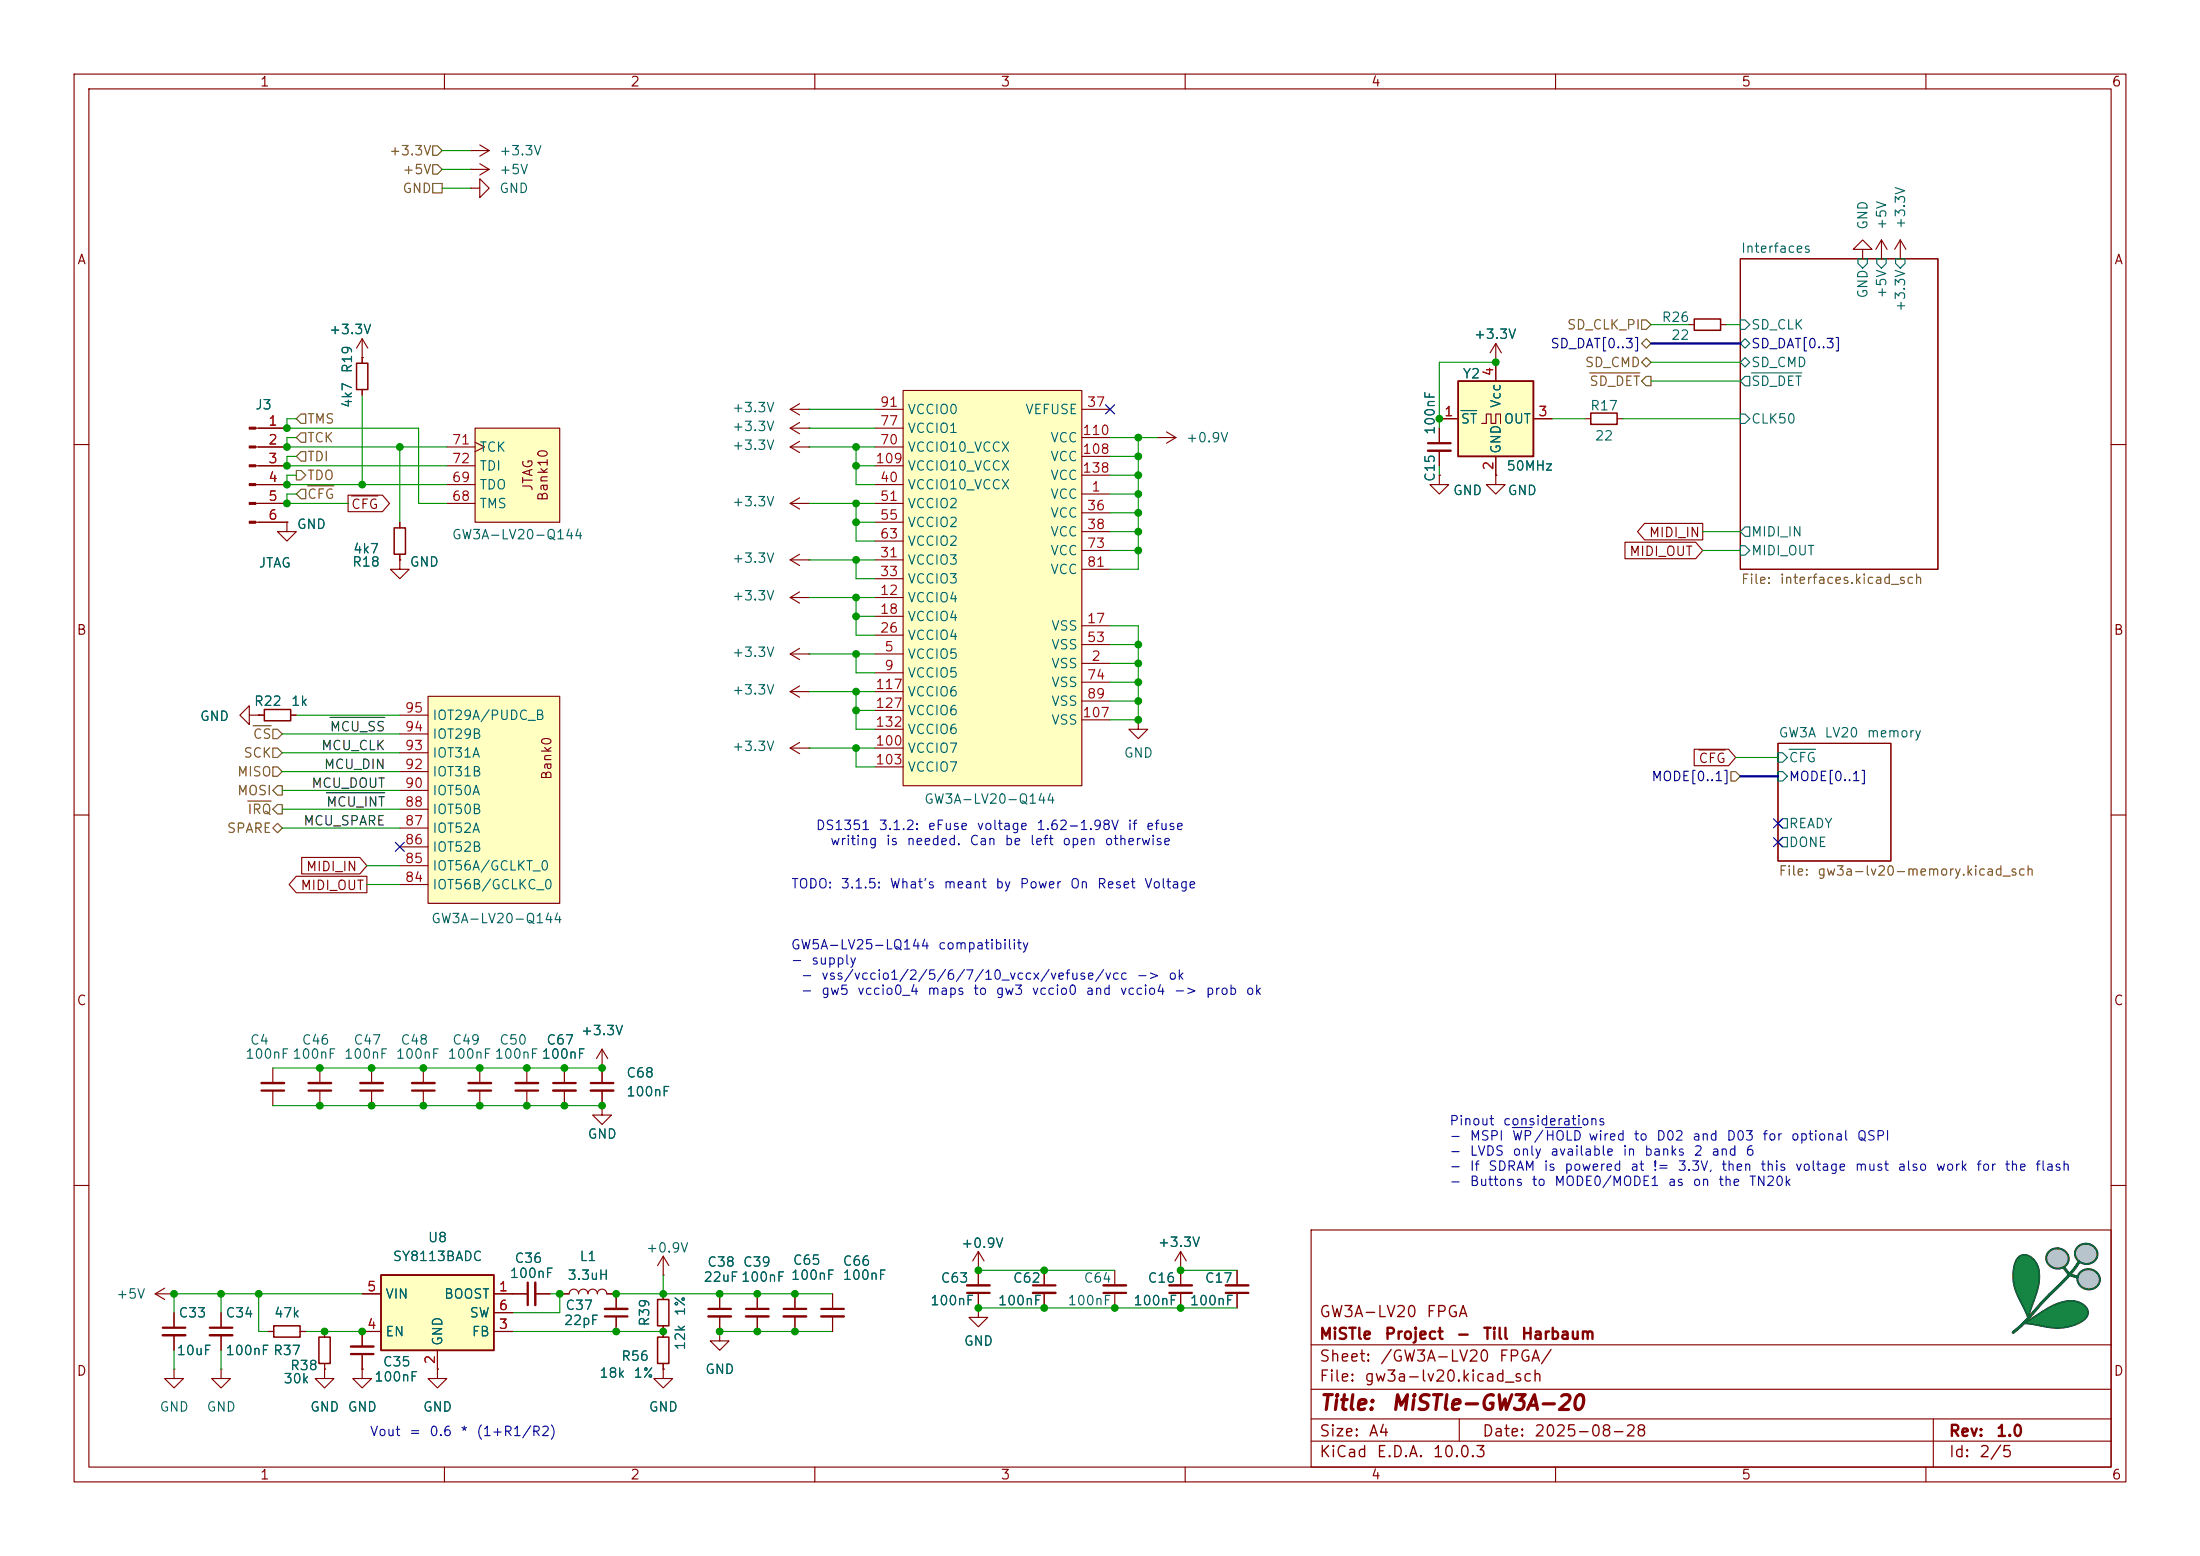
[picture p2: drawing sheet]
<svg xmlns="http://www.w3.org/2000/svg" width="297mm" height="210mm" viewBox="0 0 297 210" stroke-linecap="round" stroke-linejoin="round" font-family="sans-serif">
<g fill="none" stroke="#840000" stroke-width=".15">
<path d="M10 10h277v190h-277zM12 12h273v186h-273zM60 10v2M110 10v2M160 10v2M210 10v2M260 10v2M234.9 34.9h26.7v41.9h-26.7zM10 60h2M285 60h2M10 110h2M240 100.3h15.3v15.9h-15.3z"/>
<path d="M285 110h2M10 160h2M177 166h108v32h-108zM285 160h2M60 198v2M110 198v2M160 198v2M177 194.5h108M177 191.5h108M177 187.5h108M177 181.5h108M197 191.5v3"/>
<path d="M210 198v2M260 198v2M261 191.5v6.5"/>
</g>
<path d="M272.4 169.7a1.51 1.51 0 0 1 2.4 .6 4.4 4.4 0 0 1 .3 3.8l-1.3 3.8-.5-1.2a9.6 9.6 0 0 1-1.5-4.2v-.2a4 4 0 0 1 .6-2.6z" fill="#168543"/>
<path d="M276.6 168.9a1.51 1.51 0 0 1 1.9-.2 1.51 1.51 0 0 1 .6 1.8 1.52 1.52 0 0 1-1.9 .6 1.52 1.52 0 0 1-.8-1.8z" fill="#c2c2c2"/>
<path d="M273.2 178.6l.5-.3a19.4 19.4 0 0 1 4.3-2.5 3.2 3.2 0 0 1 3.6 .6 1.22 1.22 0 0 1-.5 1.9 6.9 6.9 0 0 1-5.3 .7z" fill="#168543"/>
<g fill="#c2c2c2">
<path d="M280.8 171.7a1.51 1.51 0 0 1 1.9-.2 1.51 1.51 0 0 1 .6 1.8 1.52 1.52 0 0 1-1.9 .6 1.52 1.52 0 0 1-.8-1.8z"/>
<path d="M280.5 168.3a1.51 1.51 0 0 1 1.9-.2 1.51 1.51 0 0 1 .6 1.8 1.52 1.52 0 0 1-1.9 .6 1.52 1.52 0 0 1-.9-1.8z"/>
</g>
<g fill="none" stroke="#840000" stroke-width=".15">
<path d="M234.9 34.9h26.7v41.9h-26.7zM54 75.6v1.2h1.2l-1.2 1.3-1.3-1.3h1.3M54 75.6h.1M240 100.3h15.3v15.9h-15.3zM50.2 144.1v2.1M50.2 147.2v2M57.1 144.1v2.1M57.1 147.2v2M71.1 144.1v2.1M71.1 147.2v2M21 174.6l1.2 .8M21 174.6h2.5"/>
<path d="M22.2 173.9l-1.2 .7M23.5 174.6h.1M23.5 177.2v2M48.9 179.7v2M23.5 184.8v1.3h1.3l-1.3 1.2-1.3-1.2h1.3M23.5 184.8h.1M23.5 180.2v2M29.8 184.8v1.3h1.3l-1.3 1.2-1.2-1.2h1.2M29.8 184.8h.1M43.8 184.8v1.3h1.3l-1.3 1.2-1.3-1.2h1.3M43.8 184.8h.1M48.9 184.8v1.3h1.3l-1.3 1.2-1.3-1.2h1.3"/>
<path d="M48.9 184.8h.1M48.9 182.8v2"/>
</g>
<g fill="none" stroke="#006464" stroke-width=".15">
<path d="M250.8 34.9h1.3v.7l-.6 .6-.7-.6zM253.4 34.9h1.2v.7l-.6 .6-.6-.6zM255.9 34.9h1.3v.7l-.7 .6-.6-.6zM234.9 43.2h.7l.6 .6-.6 .7h-.7zM234.9 55.9h.7l.6 .6-.6 .7h-.7zM234.9 46.4l.7-.7 .6 .7-.6 .6zM235.6 50.8h.6v1.3h-.6l-.7-.7zM235.6 48.3l.6 .6-.6 .6-.7-.6zM236.4 50.3h6.8M234.9 73.7h.7l.6 .6-.6 .6h-.7zM235.6 71.1h.6v1.3h-.6l-.7-.6zM240 104.1h.7l.6 .7-.6 .6h-.7z"/>
<path d="M240 101.6h.7l.6 .6-.6 .7h-.7zM240.7 113h.6v1.3h-.6l-.7-.6zM240.7 110.5h.6v1.3h-.6l-.7-.7zM241.5 101.1h3.6"/>
</g>
<path d="M48.6 147.2h3.1M55.6 147.2h3.1M69.6 147.2h3M22 179.2h3M47.4 182.8h3" fill="none" stroke="#840000" stroke-width=".3"/>
<path d="M48.6 146.2h3.1M55.6 146.2h3.1M69.6 146.2h3M22 180.2h3M47.4 181.7h3" fill="none" stroke="#840000" stroke-width=".33"/>
<path d="M57.8 94h17.8v27.9h-17.8z" fill="#ffffc2"/>
<g fill="none" stroke="#840000" stroke-width=".15">
<path d="M106.7 57.8l1.2 .7M106.7 57.8h2.5M106.7 55.2l1.2 .8M106.7 55.2h2.5M107.9 57l-1.2 .8M107.9 54.5l-1.2 .7M109.2 57.8h.1M109.2 55.2h.1M33.7 96.5v-1.2l-1.3 1.2 1.3 1.3v-1.3h1.2M34.9 96.5h.1M34.9 96.5h.8M39.2 96.5h.8"/>
<path d="M54 99.1h3.8M54 96.5h3.8M57.8 94h17.8v27.9h-17.8zM54 119.4h3.8M54 116.8h3.8M54 114.3h3.8M54 111.8h3.8M54 109.2h3.8M54 106.7h3.8M54 104.1h3.8M54 101.6h3.8M36.8 144.1v2.1"/>
<path d="M36.8 147.2v2M43.2 144.1v2.1M43.2 147.2v2M29.8 177.2v2M36.2 179.7h.8M40.5 179.7h.8M43.8 179.7v.8M69.2 174.6h2M72.3 174.6h2M29.8 180.2v2M43.8 184v.8"/>
</g>
<path d="M35.7 95.8h3.5v1.5h-3.5zM37 178.9h3.5v1.6h-3.5zM43.1 180.5h1.5v3.5h-1.5z" fill="none" stroke="#840000" stroke-width=".2"/>
<path d="M35.3 147.2h3.1M41.7 147.2h3M28.3 179.2h3.1M71.2 173.1v3" fill="none" stroke="#840000" stroke-width=".3"/>
<path d="M35.3 146.2h3.1M41.7 146.2h3M72.3 173.1v3M28.3 180.2h3.1" fill="none" stroke="#840000" stroke-width=".33"/>
<path d="M51.4 172.1h15.3v10.1h-15.3z" fill="#ffffc2"/>
<path d="M51.4 172.1h15.3v10.1h-15.3z" fill="none" stroke="#840000" stroke-width=".25"/>
<g fill="none" stroke="#840000" stroke-width=".15">
<path d="M156.2 59.1h.1M156.2 59.1h2.5M157.5 58.3l1.2 .8M158.7 59.1l-1.2 .7M194.3 57.8v2M194.3 64.1v1.3h1.3l-1.3 1.3-1.3-1.3h1.3M194.3 64.1h.1M194.3 60.8v2.1M48.9 174.6h2.5M48.9 179.7h2.5M66.7 174.6h2.5M66.7 179.7h2.5"/>
<path d="M66.7 177.2h2.5M59.1 184.8v1.3h1.2l-1.2 1.2-1.3-1.2h1.3M59.1 184.8h.1M59.1 182.2v2.6"/>
</g>
<path d="M192.8 59.8h3" fill="none" stroke="#840000" stroke-width=".3"/>
<path d="M192.8 60.8h3" fill="none" stroke="#840000" stroke-width=".33"/>
<path d="M121.9 52.7h24.1v53.3h-24.1z" fill="#ffffc2"/>
<g fill="none" stroke="#840000" stroke-width=".15">
<path d="M64.8 19.6l1.2 .7M63.5 25.4h1.3v-1.3l1.2 1.3-1.2 1.3v-1.3M63.5 25.4h.1M63.5 22.9h.1M63.5 20.3h.1M63.5 22.9h2.5M63.5 20.3h2.5M64.8 22.1l1.2 .8M66 22.9l-1.2 .7M66 20.3l-1.2 .8M34.5 57.8h4.2M118.1 55.2h3.8"/>
<path d="M118.1 57.8h3.8M121.9 52.7h24.1v53.3h-24.1zM146 55.2h3.9M146 59.1h3.9M34.5 65.4h4.2M34.5 67.9h4.2M34.5 70.5h4.2M34.5 60.3h4.2M34.5 62.9h4.2M118.1 75.6h3.8M118.1 78.1h3.8M118.1 65.4h3.8"/>
<path d="M118.1 67.9h3.8M118.1 70.5h3.8M118.1 73h3.8M118.1 60.3h3.8M118.1 62.9h3.8M146 66.7h3.9M146 69.2h3.9M146 71.8h3.9M146 74.3h3.9M146 76.8h3.9M146 61.6h3.9M146 64.1h3.9"/>
<path d="M118.1 88.3h3.8M118.1 90.8h3.8M118.1 80.6h3.8M118.1 83.2h3.8M118.1 85.7h3.8M118.1 93.3h3.8M118.1 95.9h3.8M118.1 98.4h3.8M146 89.5h3.9M146 84.5h3.9M146 87h3.9M146 92.1h3.9"/>
<path d="M146 94.6h3.9M146 97.2h3.9M153.7 97.2v1.2h1.2l-1.2 1.3-1.3-1.3h1.3M153.7 97.2h.1M118.1 101h3.8M118.1 103.5h3.8M102.2 174.6v2.1M102.2 177.7v2M159.4 171.5h.1M159.4 168.9l-.8 1.3M159.4 168.9l.7 1.3M159.4 168.9v2.6"/>
</g>
<path d="M100.7 176.7h3.1" fill="none" stroke="#840000" stroke-width=".3"/>
<path d="M100.7 177.7h3.1" fill="none" stroke="#840000" stroke-width=".33"/>
<g fill="#840000" stroke="#840000" stroke-width=".15">
<path d="M33.7 57.7h.8v.2h-.8z"/>
<path d="M33.7 60.2h.8v.3h-.8z"/>
<path d="M33.7 62.7h.8v.3h-.8z"/>
<path d="M33.7 65.3h.8v.2h-.8z"/>
<path d="M33.7 67.8h.8v.3h-.8z"/>
<path d="M33.7 70.4h.8v.2h-.8z"/>
</g>
<path d="M64.1 57.8h11.5v12.7h-11.5z" fill="#ffffc2"/>
<g fill="none" stroke="#840000" stroke-width=".15">
<path d="M251.5 33.7h-1.3l1.3-1.3 1.2 1.3h-1.2v1.2M251.5 34.9h.1M254 34.9h.1M254 32.4l-.8 1.3M254 32.4l.8 1.3M254 32.4v2.5M256.5 32.4l-.7 1.3M256.5 32.4l.8 1.3M256.5 32.4v2.5M48.9 48.3h.1M48.9 45.7l-.8 1.3M48.9 45.7l.8 1.3"/>
<path d="M48.9 45.7v3.3M48.9 52.6v.7M64.1 57.8h11.5v12.7h-11.5zM64.1 59.7l1.3 .6-1.3 .7M107.9 59.6l-1.2 .7M214 56.5h.8M218.3 56.5h.8M228 43.8h.7M232.3 43.8h.7M38.7 70.5v1.3h1.3l-1.3 1.2-1.2-1.2h1.2M38.7 70.5h.1M54 70.5v.7"/>
<path d="M54 74.8v.8M60.3 67.9h3.8M60.3 65.4h3.8M60.3 60.3h3.8M60.3 62.9h3.8M106.7 67.9h2.5M106.7 60.3h2.5M106.7 60.3l1.2 .8M106.7 67.9l1.2 .8M106.7 75.6l1.2 .7M106.7 75.6h2.5M107.9 79.9l-1.2 .7"/>
<path d="M107.9 67.2l-1.2 .7M107.9 74.8l-1.2 .8M109.2 60.3h.1M109.2 67.9h.1M109.2 75.6h.1M201.9 64.1v1.3h1.3l-1.3 1.3-1.2-1.3h1.2M201.9 64.1h.1M106.7 93.3l1.2 .8M106.7 93.3h2.5M106.7 88.3l1.2 .7M106.7 88.3h2.5M106.7 80.6l1.2 .8"/>
<path d="M106.7 80.6h2.5M107.9 92.6l-1.2 .7M107.9 87.5l-1.2 .8M109.2 93.3h.1M109.2 88.3h.1M109.2 80.6h.1M106.7 101l1.2 .7M106.7 101h2.5M107.9 100.2l-1.2 .8M109.2 101h.1M64.8 144.1v2.1M64.8 147.2v2"/>
<path d="M76.2 144.1v2.1M76.2 147.2v2M81.3 144.1h.1M81.3 149.2v1.3h1.2l-1.2 1.3-1.3-1.3h1.3M81.3 149.2h.1M81.3 141.6l-.8 1.3M81.3 141.6l.7 1.3M81.3 141.6v4.6M81.3 147.2v2M75.6 174.6h1.2a.64 .64 0 0 1 .7-.6 .64 .64 0 0 1 .6 .6 .64 .64 0 0 1 .6-.6 .64 .64 0 0 1 .7 .6 .64 .64 0 0 1 .6-.6 .64 .64 0 0 1 .6 .6 .64 .64 0 0 1 .7-.6 .64 .64 0 0 1 .6 .6h1.3v2.1M83.2 177.7v2M89.5 172.1h.1"/>
<path d="M89.5 169.5v2.6M89.5 174.6v.8M89.5 178.9v1.6M89.5 169.5l-.7 1.3M89.5 169.5l.8 1.3M97.2 179.7v1.3h1.2l-1.2 1.2-1.3-1.2h1.3M97.2 179.7h.1M97.2 174.6v2.1M97.2 177.7v2M107.3 174.6v2.1M107.3 177.7v2M132.1 176.5v1.3h1.2l-1.2 1.3-1.3-1.3h1.3"/>
<path d="M132.1 176.5h.1M159.4 171.5v2M159.4 174.5v2M167 171.5v2M167 174.5v2M89.5 184.8v1.3h1.3l-1.3 1.2-1.2-1.2h1.2M89.5 184.8h.1M89.5 184v.8"/>
</g>
<path d="M48.1 49h1.6v3.6h-1.6zM214.8 55.8h3.5v1.5h-3.5zM228.7 43.1h3.6v1.5h-3.6zM53.2 71.2h1.5v3.6h-1.5zM88.8 175.4h1.5v3.5h-1.5zM88.8 180.5h1.5v3.5h-1.5z" fill="none" stroke="#840000" stroke-width=".2"/>
<path d="M63.2 147.2h3.1M74.7 146.2h3M79.8 146.2h3M81.7 177.7h3M95.6 176.7h3.1M105.8 176.7h3M157.9 174.5h3M165.5 174.5h3" fill="none" stroke="#840000" stroke-width=".3"/>
<path d="M63.2 146.2h3.1M74.7 147.2h3M79.8 147.2h3M81.7 176.7h3M95.6 177.7h3.1M105.8 177.7h3M157.9 173.5h3M165.5 173.5h3" fill="none" stroke="#840000" stroke-width=".33"/>
<path d="M196.8 51.4h10.2v10.2h-10.2z" fill="#ffffc2"/>
<path d="M196.8 51.4h10.2v10.2h-10.2z" fill="none" stroke="#840000" stroke-width=".25"/>
<g fill="none" stroke="#840000" stroke-width=".15">
<path d="M34.9 57.8h3.8M48.9 48.3h.1M48.9 48.3v.7M48.9 52.6v.7M194.3 56.5h2.5M194.3 57.8v2M200 57.2h.7v-1.3h.6v1.3h.6v-1.3h.7v1.3M201.9 48.9h.1M201.9 46.4v5M201.9 46.4l-.7 1.2M201.9 46.4l.8 1.2M207 56.5h2.5"/>
<path d="M34.9 60.3h3.8M34.9 62.9h3.8M34.9 65.4h3.8M34.9 67.9h3.8M34.9 70.5h3.8M38.7 70.5h.1M47 66.8h4.6l1 1.1-1 1.2h-4.6zM47.4 66.9h3.6M54 75.6h.1M54 70.5v.7M54 74.8v.8M194.3 64.1h.1"/>
<path d="M194.3 60.8v2.1M201.9 64.1h.1M201.9 61.6v2.5M219.4 73.2h9.5l1 1.1-1 1.1h-9.5zM222 70.6h7.9v2.3h-7.9l-.9-1.1zM34.9 96.5h.1M34.9 96.5h.8M39.2 96.5h.8M40 118.3h9.5v2.2h-9.5l-1-1.1zM40.7 115.7h7.9l.9 1.1-.9 1.2h-7.9zM228.7 101.1h4.7l.9 1.1-.9 1.1h-4.7zM229.3 101.2h3.6"/>
<path d="M76.2 144.1v2.1M76.2 147.2v2M81.3 149.2h.1M81.3 144.1h.1M81.3 144.1v2.1M81.3 147.2v2M23.5 177.2v2M29.8 177.2v2M36.2 179.7h.8M40.5 179.7h.8M43.8 179.7v.8M48.9 174.6h2.5"/>
<path d="M51.4 179.7h-2.5v2M66.7 174.6h4.5M66.7 179.7h2.5M66.7 177.2h2.5M72.3 174.6h2M75.6 174.6h1.2M81.9 174.6h1.3v2.1M83.2 177.7v2M89.5 174.6v.8M89.5 178.9v1.6M97.2 179.7h.1M97.2 174.6v2.1"/>
<path d="M97.2 177.7v2M102.2 174.6v2.1M102.2 177.7v2M107.3 174.6v2.1M107.3 177.7v2M112.4 174.6v2.1M112.4 177.7v2M132.1 171.5h.1M132.1 176.5h.1M132.1 168.9v4.6M132.1 174.5v2M132.1 168.9l-.8 1.3"/>
<path d="M132.1 168.9l.7 1.3M141 171.5v2M141 174.5v2M150.5 171.5v2M150.5 174.5v2M159.4 171.5h.1M159.4 171.5v2M159.4 174.5v2M167 171.5v2M167 174.5v2M23.5 180.2v2M29.8 180.2v2"/>
<path d="M43.8 184.8h.1M43.8 184v.8M48.9 184.8h.1M48.9 182.8v2M59.1 184.8h.1M59.1 182.2v2.6M89.5 184.8h.1M89.5 184v.8"/>
</g>
<path d="M197.2 55.4h2.2" fill="none" stroke="#006464" stroke-width=".15"/>
<path d="M110.9 176.7h3M130.6 174.5h3M139.4 173.5h3.1M149 174.5h3" fill="none" stroke="#840000" stroke-width=".3"/>
<path d="M110.9 177.7h3M130.6 173.5h3M139.4 174.5h3.1M149 173.5h3" fill="none" stroke="#840000" stroke-width=".33"/>
<g fill="none" stroke="#725600" stroke-width=".15">
<path d="M58.4 19.7h.7l.6 .6-.6 .7h-.7zM58.4 24.8h1.3v1.2h-1.3zM58.4 22.2h.7l.6 .7-.6 .6h-.7zM40.6 58.4h.7v1.3h-.7l-.6-.6zM40.6 55.9h.7v1.3h-.7l-.6-.7zM214.6 50.3h6.8M221.6 48.9l.6-.6 .7 .6-.7 .6zM221.6 43.2h.6l.7 .6-.7 .7h-.6zM221.6 46.4l.6-.7 .7 .7-.7 .6zM222.2 50.8h.7v1.3h-.7l-.6-.7zM40 63.5h.6l.7 .6-.7 .7h-.6zM40.6 61h.7v1.2h-.7l-.6-.6z"/>
<path d="M40.6 66h.7v1.3h-.7l-.6-.6zM41.5 65.6h3.6M34.2 98h2.4M36.8 98.4h.7l.6 .7-.6 .6h-.7zM33.4 108.1h3.2M36.8 101h.7l.6 .6-.6 .6h-.7zM36.8 106.7l.7-.7h.6v1.3h-.6zM36.8 111.8l.7-.7 .6 .7-.6 .6zM36.8 103.5h.7l.6 .6-.6 .7h-.7zM37.5 108.6h.6v1.3h-.6l-.7-.7zM233.7 104.1h.6l.6 .7-.6 .6h-.6z"/>
</g>
<path d="M44.6 96.8h7.3M44.1 107h7.8" fill="none" stroke="#0f0f0f" stroke-width=".15"/>
<path d="M278.6 171.1l.8 .9 1 .4M280.7 170.3a22.1 22.1 0 0 1-4 4.4l-1.1 1.2a25.4 25.4 0 0 1-3.8 3.9" fill="none" stroke="#000" stroke-width=".4"/>
<path d="M222.9 46.4h12M234.9 104.8h5.1" fill="none" stroke="#000084" stroke-width=".3"/>
<g fill="none" stroke="#009600" stroke-width=".15">
<path d="M59.7 25.4h3.8M59.7 20.3h3.8M59.7 22.9h3.8M40 56.5h-1.3v1.3h17.8v10.1h3.8M40 59.1h-1.3v1.2h21.6M48.9 53.3v12.1M109.2 55.2h8.9M109.2 57.8h8.9M149.9 59.1h6.3M153.7 59.1v17.7h-3.8M201.9 48.9h-7.6v8.9M209.5 56.5h4.5"/>
<path d="M219.1 56.5h15.8M222.9 43.8h5.1M222.9 51.4h12M222.9 48.9h12M233 43.8h1.9M40 66.7h-1.3v1.2h8.3M40 64.1h-1.3v1.3h21.6M40 61.6h-1.3v1.3h21.6M54 60.3v10.2M109.2 75.6h8.9M109.2 60.3h8.9M109.2 67.9h8.9"/>
<path d="M115.6 60.3v5.1h2.5M115.6 67.9v5.1h2.5M115.6 75.6v2.5h2.5M115.6 70.5h2.5M115.6 62.9h2.5M149.9 71.8h3.8M149.9 74.3h3.8M149.9 61.6h3.8M149.9 69.2h3.8M149.9 64.1h3.8M149.9 66.7h3.8M194.3 62.9v1.2"/>
<path d="M229.9 71.8h5M229.9 74.3h5M38.1 99.1h15.9M40 96.5h14M109.2 93.3h8.9M109.2 80.6h8.9M109.2 88.3h8.9M115.6 80.6v5.1h2.5M115.6 88.3v2.5h2.5M115.6 93.3v5.1h2.5M115.6 95.9h2.5M115.6 83.2h2.5"/>
<path d="M149.9 84.5h3.8v12.7h-3.8M149.9 92.1h3.8M149.9 94.6h3.8M149.9 89.5h3.8M149.9 87h3.8M38.1 111.8h15.9M38.1 109.2h15.9M38.1 101.6h15.9M38.1 104.1h15.9M38.1 106.7h15.9M49.5 116.8h4.5M49.5 119.4h4.5"/>
<path d="M109.2 101h8.9M115.6 101v2.5h2.5M234.3 102.2h5.7M36.8 149.2h44.5M36.8 144.1h44.5M29.8 174.6v2.6M34.9 174.6v5.1h1.3M41.3 179.7h7.6M48.9 174.6h-25.4v2.6M69.2 179.7h20.3M74.3 174.6h1.3v2.6h-6.4M83.2 174.6h29.2"/>
<path d="M89.5 172.1v2.5M97.2 179.7h15.2M132.1 171.5h18.4M132.1 176.5h34.9M159.4 171.5h7.6M23.5 182.2v2.6M29.8 182.2v2.6"/>
</g>
<path d="M149.3 54.6l1.2 1.3M150.5 54.6l-1.2 1.3M53.4 113.7l1.2 1.2M54.6 113.7l-1.2 1.2M239.4 110.5l1.2 1.2M239.4 113.1l1.2 1.2M240.6 110.5l-1.2 1.2M240.6 113.1l-1.2 1.2" fill="none" stroke="#000084" stroke-width=".15"/>
<path d="M204.2 152.2h2.6M208.6 152.2h4.9" fill="none" stroke="#0000c2" stroke-width=".15"/>
<path d="M272.4 169.7a1.51 1.51 0 0 1 2.4 .6 4.4 4.4 0 0 1 .3 3.8l-1.3 3.8-.5-1.2a9.6 9.6 0 0 1-1.5-4.2v-.2a4 4 0 0 1 .6-2.6zM273.2 178.6l.5-.3a19.4 19.4 0 0 1 4.3-2.5 3.2 3.2 0 0 1 3.6 .6 1.22 1.22 0 0 1-.5 1.9 6.9 6.9 0 0 1-5.3 .7z" fill="none" stroke="#000" stroke-width=".2"/>
<path d="M276.6 168.9a1.51 1.51 0 0 1 1.9-.2 1.51 1.51 0 0 1 .6 1.8 1.52 1.52 0 0 1-1.9 .6 1.52 1.52 0 0 1-.8-1.8zM280.5 168.3a1.51 1.51 0 0 1 1.9-.2 1.51 1.51 0 0 1 .6 1.8 1.52 1.52 0 0 1-1.9 .6 1.52 1.52 0 0 1-.9-1.8zM280.8 171.7a1.51 1.51 0 0 1 1.9-.2 1.51 1.51 0 0 1 .6 1.8 1.52 1.52 0 0 1-1.9 .6 1.52 1.52 0 0 1-.8-1.8z" fill="none" stroke="#000" stroke-width=".26"/>
<g fill="#009600" stroke="#009600" stroke-width=".14">
<circle cx="201.9" cy="48.9" r=".46"/>
<circle cx="159.4" cy="171.5" r=".46"/>
<circle cx="141" cy="171.5" r=".46"/>
<circle cx="89.5" cy="174.6" r=".46"/>
<circle cx="97.2" cy="174.6" r=".46"/>
<circle cx="97.2" cy="179.7" r=".46"/>
<circle cx="102.2" cy="174.6" r=".46"/>
<circle cx="107.3" cy="174.6" r=".46"/>
<circle cx="132.1" cy="176.5" r=".46"/>
<circle cx="132.1" cy="171.5" r=".46"/>
<circle cx="141" cy="176.5" r=".46"/>
<circle cx="159.4" cy="176.5" r=".46"/>
<circle cx="150.5" cy="176.5" r=".46"/>
<circle cx="102.2" cy="179.7" r=".46"/>
<circle cx="107.3" cy="179.7" r=".46"/>
<circle cx="153.7" cy="87" r=".46"/>
<circle cx="153.7" cy="69.2" r=".46"/>
<circle cx="153.7" cy="74.3" r=".46"/>
<circle cx="153.7" cy="92.1" r=".46"/>
<circle cx="153.7" cy="89.5" r=".46"/>
<circle cx="153.7" cy="64.1" r=".46"/>
<circle cx="153.7" cy="66.7" r=".46"/>
<circle cx="153.7" cy="71.8" r=".46"/>
<circle cx="115.6" cy="83.2" r=".46"/>
<circle cx="115.6" cy="88.3" r=".46"/>
<circle cx="115.6" cy="75.6" r=".46"/>
<circle cx="115.6" cy="80.6" r=".46"/>
<circle cx="115.6" cy="70.5" r=".46"/>
<circle cx="153.7" cy="59.1" r=".46"/>
<circle cx="153.7" cy="61.6" r=".46"/>
<circle cx="153.7" cy="97.2" r=".46"/>
<circle cx="194.3" cy="56.5" r=".46"/>
<circle cx="153.7" cy="94.6" r=".46"/>
<circle cx="75.6" cy="174.6" r=".46"/>
<circle cx="48.9" cy="179.7" r=".46"/>
<circle cx="29.8" cy="174.6" r=".46"/>
<circle cx="23.5" cy="174.6" r=".46"/>
<circle cx="34.9" cy="174.6" r=".46"/>
<circle cx="43.2" cy="149.2" r=".46"/>
<circle cx="43.2" cy="144.1" r=".46"/>
<circle cx="43.8" cy="179.7" r=".46"/>
<circle cx="50.2" cy="144.1" r=".46"/>
<circle cx="38.7" cy="65.4" r=".46"/>
<circle cx="115.6" cy="60.3" r=".46"/>
<circle cx="115.6" cy="67.9" r=".46"/>
<circle cx="115.6" cy="62.9" r=".46"/>
<circle cx="115.6" cy="101" r=".46"/>
<circle cx="115.6" cy="95.9" r=".46"/>
<circle cx="115.6" cy="93.3" r=".46"/>
<circle cx="81.3" cy="149.2" r=".46"/>
<circle cx="76.2" cy="144.1" r=".46"/>
<circle cx="81.3" cy="144.1" r=".46"/>
<circle cx="57.1" cy="144.1" r=".46"/>
<circle cx="57.1" cy="149.2" r=".46"/>
<circle cx="50.2" cy="149.2" r=".46"/>
<circle cx="83.2" cy="179.7" r=".46"/>
<circle cx="71.1" cy="149.2" r=".46"/>
<circle cx="64.8" cy="144.1" r=".46"/>
<circle cx="71.1" cy="144.1" r=".46"/>
<circle cx="64.8" cy="149.2" r=".46"/>
<circle cx="83.2" cy="174.6" r=".46"/>
<circle cx="89.5" cy="179.7" r=".46"/>
<circle cx="76.2" cy="149.2" r=".46"/>
<circle cx="38.7" cy="57.8" r=".46"/>
<circle cx="38.7" cy="60.3" r=".46"/>
<circle cx="54" cy="60.3" r=".46"/>
<circle cx="48.9" cy="65.4" r=".46"/>
<circle cx="38.7" cy="62.9" r=".46"/>
<circle cx="38.7" cy="67.9" r=".46"/>
</g>
<g font-size="2" fill="#840000">
<text x="178" y="190.8">Title:</text>
<text x="187.7" y="190.8">MiSTle-GW3A-20</text>
</g>
<g font-size="1.5" fill="#840000">
<text x="178" y="178.2">GW3A-LV20</text>
<text x="192.4" y="178.2">FPGA</text>
<text x="178" y="184.2">Sheet:</text>
<text x="178" y="181.2">MiSTle</text>
<text x="186.2" y="184.2">/GW3A-LV20</text>
<text x="186.8" y="181.2">Project</text>
<text x="196.5" y="181.2">-</text>
<text x="200.1" y="181.2">Till</text>
<text x="202.2" y="184.2">FPGA/</text>
<text x="205.3" y="181.2">Harbaum</text>
<text x="178" y="186.9">File:</text>
<text x="184.1" y="186.9">gw3a-lv20.kicad_sch</text>
<text x="178" y="197.1">KiCad</text>
<text x="178" y="194.3">Size:</text>
<text x="184.7" y="194.3">A4</text>
<text x="185.7" y="197.1">E.D.A.</text>
<text x="193.3" y="197.1">10.0.3</text>
<text x="200" y="194.3">Date:</text>
<text x="207" y="194.3">2025-08-28</text>
<text x="263" y="194.3">Rev:</text>
<text x="263" y="197.1">Id:</text>
<text x="267.1" y="197.1">2/5</text>
<text x="269.4" y="194.3">1.0</text>
</g>
<g font-size="1.3" fill="#840000">
<text x="35" y="12">1</text>
<text x="85" y="12">2</text>
<text x="135" y="12">3</text>
<text x="185" y="12">4</text>
<text x="235" y="12">5</text>
<text x="285" y="12">6</text>
<text x="10.3" y="36">A</text>
<text x="285.3" y="36">A</text>
<text x="47.3" y="69">CFG</text>
<text x="72.2" y="66.4" transform="rotate(-90 72.2 66.4)">JTAG</text>
<text x="74.3" y="67.7" transform="rotate(-90 74.3 67.7)">Bank10</text>
<text x="219.9" y="75.4">MIDI_OUT</text>
<text x="222.5" y="72.8">MIDI_IN</text>
<text x="10.3" y="86">B</text>
<text x="285.3" y="86">B</text>
<text x="74.8" y="105.4" transform="rotate(-90 74.8 105.4)">Bank0</text>
<text x="229.2" y="103.3">CFG</text>
<text x="41.2" y="117.9">MIDI_IN</text>
<text x="40.5" y="120.4">MIDI_OUT</text>
<text x="10.3" y="136">C</text>
<text x="285.3" y="136">C</text>
<text x="10.3" y="186">D</text>
<text x="285.3" y="186">D</text>
<text x="35" y="200">1</text>
<text x="85" y="200">2</text>
<text x="135" y="200">3</text>
<text x="185" y="200">4</text>
<text x="235" y="200">5</text>
<text x="285" y="200">6</text>
</g>
<g font-size="1.3" fill="#725600">
<text x="52.4" y="21.3">+3.3V</text>
<text x="54.2" y="23.8">+5V</text>
<text x="54.2" y="26.4">GND</text>
<text x="211.5" y="44.8">SD_CLK_PI</text>
<text x="213.9" y="49.9">SD_CMD</text>
<text x="214.5" y="52.4">SD_DET</text>
<text x="41.4" y="57.5">TMS</text>
<text x="41.4" y="62.6">TDI</text>
<text x="41.4" y="60">TCK</text>
<text x="41.4" y="65.1">TDO</text>
<text x="41.4" y="67.6">CFG</text>
<text x="234.9" y="79.1">File:</text>
<text x="240.2" y="79.1">interfaces.kicad_sch</text>
<text x="34" y="100">CS</text>
<text x="31.9" y="107.7">MOSI</text>
<text x="31.9" y="105.1">MISO</text>
<text x="32.8" y="102.6">SCK</text>
<text x="30.5" y="112.7">SPARE</text>
<text x="33.3" y="110.2">IRQ</text>
<text x="240" y="118.5">File:</text>
<text x="245.3" y="118.5">gw3a-lv20-memory.kicad_sch</text>
</g>
<g font-size="1.3" fill="#006464">
<text x="67.3" y="23.8">+5V</text>
<text x="67.3" y="21.3">+3.3V</text>
<text x="67.3" y="26.4">GND</text>
<text x="234.9" y="34.4">Interfaces</text>
<text x="252.4" y="31.1" transform="rotate(-90 252.4 31.1)">GND</text>
<text x="255" y="31.1" transform="rotate(-90 255 31.1)">+5V</text>
<text x="257.5" y="31" transform="rotate(-90 257.5 31)">+3.3V</text>
<text x="252.4" y="40.4" transform="rotate(-90 252.4 40.4)">GND</text>
<text x="255" y="40.4" transform="rotate(-90 255 40.4)">+5V</text>
<text x="44.3" y="45.4">+3.3V</text>
<text x="198.9" y="46.1">+3.3V</text>
<text x="224.2" y="43.8">R26</text>
<text x="225.5" y="46.2">22</text>
<text x="236.3" y="44.8">SD_CLK</text>
<text x="257.5" y="42.2" transform="rotate(-90 257.5 42.2)">+3.3V</text>
<text x="47.8" y="50.5" transform="rotate(-90 47.8 50.5)">R19</text>
<text x="197.4" y="51.4">Y2</text>
<text x="236.3" y="52.4">SD_DET</text>
<text x="236.3" y="49.9">SD_CMD</text>
<text x="34.4" y="55.6">J3</text>
<text x="47.8" y="55.2" transform="rotate(-90 47.8 55.2)">4k7</text>
<text x="98.8" y="58.5">+3.3V</text>
<text x="98.8" y="56">+3.3V</text>
<text x="122.4" y="58.8">VCCIO1</text>
<text x="122.4" y="56.2">VCCIO0</text>
<text x="138.3" y="56.2">VEFUSE</text>
<text x="194" y="58.8" transform="rotate(-90 194 58.8)">100nF</text>
<text x="197.1" y="57.5">ST</text>
<text x="202.9" y="55.2" transform="rotate(-90 202.9 55.2)">Vcc</text>
<text x="202.9" y="57.5">OUT</text>
<text x="214.6" y="55.7">R17</text>
<text x="215.2" y="59.8">22</text>
<text x="236.3" y="57.5">CLK50</text>
<text x="64.6" y="61.3">TCK</text>
<text x="64.6" y="63.8">TDI</text>
<text x="98.8" y="61">+3.3V</text>
<text x="122.4" y="61.3">VCCIO10_VCCX</text>
<text x="122.4" y="63.8">VCCIO10_VCCX</text>
<text x="141.7" y="62.6">VCC</text>
<text x="141.7" y="60">VCC</text>
<text x="141.7" y="65.1">VCC</text>
<text x="160" y="60">+0.9V</text>
<text x="194" y="65.1" transform="rotate(-90 194 65.1)">C15</text>
<text x="202.9" y="61.3" transform="rotate(-90 202.9 61.3)">GND</text>
<text x="203.3" y="63.8">50MHz</text>
<text x="40" y="71.7">GND</text>
<text x="64.6" y="68.9">TMS</text>
<text x="64.6" y="66.4">TDO</text>
<text x="98.8" y="68.7">+3.3V</text>
<text x="122.4" y="66.4">VCCIO10_VCCX</text>
<text x="122.4" y="68.9">VCCIO2</text>
<text x="122.4" y="71.5">VCCIO2</text>
<text x="141.7" y="67.6">VCC</text>
<text x="141.7" y="70.2">VCC</text>
<text x="196.1" y="67.1">GND</text>
<text x="203.4" y="67.1">GND</text>
<text x="34.8" y="76.9">JTAG</text>
<text x="47.5" y="76.8">R18</text>
<text x="47.6" y="75">4k7</text>
<text x="55.2" y="76.8">GND</text>
<text x="60.9" y="73.1">GW3A-LV20-Q144</text>
<text x="98.8" y="76.3">+3.3V</text>
<text x="122.4" y="76.5">VCCIO3</text>
<text x="122.4" y="74">VCCIO2</text>
<text x="141.7" y="72.7">VCC</text>
<text x="141.7" y="75.3">VCC</text>
<text x="141.7" y="77.8">VCC</text>
<text x="236.3" y="72.7">MIDI_IN</text>
<text x="236.3" y="75.3">MIDI_OUT</text>
<text x="98.8" y="81.4">+3.3V</text>
<text x="122.4" y="81.6">VCCIO4</text>
<text x="122.4" y="79.1">VCCIO3</text>
<text x="98.8" y="89">+3.3V</text>
<text x="122.4" y="89.2">VCCIO5</text>
<text x="122.4" y="84.2">VCCIO4</text>
<text x="122.4" y="86.7">VCCIO4</text>
<text x="141.8" y="85.4">VSS</text>
<text x="141.8" y="88">VSS</text>
<text x="34.2" y="95.6">R22</text>
<text x="39.2" y="95.6">1k</text>
<text x="98.8" y="94.1">+3.3V</text>
<text x="122.4" y="91.8">VCCIO5</text>
<text x="122.4" y="94.3">VCCIO6</text>
<text x="141.8" y="90.5">VSS</text>
<text x="141.8" y="93">VSS</text>
<text x="141.8" y="95.6">VSS</text>
<text x="26.9" y="97.6">GND</text>
<text x="58.3" y="100">IOT29B</text>
<text x="58.3" y="97.5">IOT29A/PUDC_B</text>
<text x="98.8" y="101.7">+3.3V</text>
<text x="122.4" y="101.9">VCCIO7</text>
<text x="122.4" y="96.9">VCCIO6</text>
<text x="122.4" y="99.4">VCCIO6</text>
<text x="141.8" y="98.1">VSS</text>
<text x="240" y="99.8">GW3A</text>
<text x="246.2" y="99.8">LV20</text>
<text x="251.9" y="99.8">memory</text>
<text x="58.3" y="107.7">IOT50A</text>
<text x="58.3" y="105.1">IOT31B</text>
<text x="58.3" y="102.6">IOT31A</text>
<text x="122.4" y="104.5">VCCIO7</text>
<text x="151.6" y="102.6">GND</text>
<text x="241.4" y="103.2">CFG</text>
<text x="58.3" y="112.7">IOT52A</text>
<text x="58.3" y="110.2">IOT50B</text>
<text x="124.7" y="108.8">GW3A-LV20-Q144</text>
<text x="241.4" y="112.1">READY</text>
<text x="58.3" y="117.8">IOT56A/GCLKT_0</text>
<text x="58.3" y="115.3">IOT52B</text>
<text x="241.4" y="114.6">DONE</text>
<text x="58.1" y="124.9">GW3A-LV20-Q144</text>
<text x="58.3" y="120.4">IOT56B/GCLKC_0</text>
<text x="33" y="143.2">100nF 100nF</text>
<text x="33.7" y="141.3">C4</text>
<text x="40.6" y="141.3">C46</text>
<text x="46.4" y="143.2">100nF</text>
<text x="47.6" y="141.3">C47</text>
<text x="53.3" y="143.2">100nF</text>
<text x="54" y="141.3">C48</text>
<text x="60.3" y="143.2">100nF 100nF 100nF</text>
<text x="61" y="141.3">C49</text>
<text x="67.3" y="141.3">C50</text>
<text x="73" y="143.2">100nF</text>
<text x="73.7" y="141.3">C67</text>
<text x="78.3" y="140">+3.3V</text>
<text x="84.5" y="148.3">100nF</text>
<text x="84.5" y="145.8">C68</text>
<text x="79.2" y="154">GND</text>
<text x="57.7" y="168">U8</text>
<text x="52.9" y="170.5">SY8113BADC</text>
<text x="68.7" y="172.8">100nF</text>
<text x="69.4" y="170.8">C36</text>
<text x="76.5" y="173.1">3.3uH</text>
<text x="78.2" y="170.5">L1</text>
<text x="87.1" y="169.4">+0.9V</text>
<text x="94.9" y="173.3">22uF 100nF 100nF</text>
<text x="95.4" y="171.3">C38</text>
<text x="100.2" y="171.3">C39</text>
<text x="106.9" y="171">C65</text>
<text x="113.7" y="173.1">100nF</text>
<text x="113.7" y="171.2">C66</text>
<text x="126.9" y="173.4">C63</text>
<text x="129.7" y="168.7">+0.9V</text>
<text x="136.7" y="173.4">C62</text>
<text x="146.2" y="173.4">C64</text>
<text x="154.8" y="173.4">C16</text>
<text x="156.2" y="168.6">+3.3V</text>
<text x="162.6" y="173.4">C17</text>
<text x="15.6" y="175.6">+5V</text>
<text x="24" y="178.1">C33</text>
<text x="30.4" y="178.1">C34</text>
<text x="36.9" y="178.1">47k</text>
<text x="51.9" y="175.6">VIN</text>
<text x="59.9" y="175.6">BOOST</text>
<text x="63.3" y="178.1">SW</text>
<text x="76" y="179.2">22pF</text>
<text x="76.2" y="177.1">C37</text>
<text x="88" y="179.1" transform="rotate(-90 88 179.1)">R39</text>
<text x="92.8" y="177.7" transform="rotate(-90 92.8 177.7)">1%</text>
<text x="125.5" y="176.5">100nF</text>
<text x="134.6" y="176.5">100nF</text>
<text x="144" y="176.5">100nF</text>
<text x="152.9" y="176.5">100nF</text>
<text x="160.5" y="176.5">100nF</text>
<text x="23.8" y="183.2">10uF</text>
<text x="30.4" y="183.2">100nF R37</text>
<text x="39.1" y="185.2">R38</text>
<text x="51.6" y="184.7">C35</text>
<text x="51.9" y="180.7">EN</text>
<text x="60" y="181.7" transform="rotate(-90 60 181.7)">GND</text>
<text x="63.6" y="180.7">FB</text>
<text x="83.8" y="184">R56</text>
<text x="92.8" y="182.3" transform="rotate(-90 92.8 182.3)">12k</text>
<text x="95.1" y="185.8">GND</text>
<text x="130" y="181.9">GND</text>
<text x="21.5" y="190.8">GND</text>
<text x="27.8" y="190.8">GND</text>
<text x="38.2" y="187">30k</text>
<text x="41.8" y="190.8">GND</text>
<text x="46.9" y="190.8">GND</text>
<text x="50.4" y="186.8">100nF</text>
<text x="57" y="190.8">GND</text>
<text x="80.8" y="186.3">18k</text>
<text x="85.4" y="186.3">1%</text>
<text x="87.5" y="190.8">GND</text>
</g>
<g font-size="1.3" fill="#000084">
<text x="209.2" y="47.3">SD_DAT[0..3]</text>
<text x="236.3" y="47.3">SD_DAT[0..3]</text>
<text x="222.9" y="105.7">MODE[0..1]</text>
<text x="241.4" y="105.7">MODE[0..1]</text>
</g>
<g font-size="1.3" fill="#a90000">
<text x="201.9" y="50.9" transform="rotate(-90 201.9 50.9)">4</text>
<text x="36.1" y="57.8">1</text>
<text x="118.7" y="57.8">77</text>
<text x="118.7" y="55.2">91</text>
<text x="146" y="59">110</text>
<text x="146.6" y="55.2">37</text>
<text x="194.9" y="56.5">1</text>
<text x="207.6" y="56.5">3</text>
<text x="36.1" y="60.3">2</text>
<text x="36.1" y="62.8">3</text>
<text x="36.1" y="65.4">4</text>
<text x="60.9" y="65.4">69</text>
<text x="60.9" y="60.3">71</text>
<text x="60.9" y="62.8">72</text>
<text x="118.1" y="62.8">109</text>
<text x="118.7" y="65.4">40</text>
<text x="118.7" y="60.3">70</text>
<text x="146" y="61.6">108</text>
<text x="146" y="64.1">138</text>
<text x="201.9" y="63.6" transform="rotate(-90 201.9 63.6)">2</text>
<text x="36.1" y="67.9">5</text>
<text x="36.1" y="70.5">6</text>
<text x="60.9" y="67.9">68</text>
<text x="118.7" y="67.9">51</text>
<text x="118.7" y="70.5">55</text>
<text x="146.6" y="69.2">36</text>
<text x="146.6" y="71.7">38</text>
<text x="147.2" y="66.6">1</text>
<text x="118.7" y="75.5">31</text>
<text x="118.7" y="73">63</text>
<text x="146.6" y="74.3">73</text>
<text x="146.6" y="76.8">81</text>
<text x="118.7" y="80.6">12</text>
<text x="118.7" y="83.2">18</text>
<text x="118.7" y="78.1">33</text>
<text x="118.7" y="85.7">26</text>
<text x="119.3" y="88.2">5</text>
<text x="146.6" y="84.4">17</text>
<text x="146.6" y="87">53</text>
<text x="147.2" y="89.5">2</text>
<text x="118.1" y="93.3">117</text>
<text x="118.1" y="95.9">127</text>
<text x="119.3" y="90.8">9</text>
<text x="146.6" y="92">74</text>
<text x="146.6" y="94.6">89</text>
<text x="54.6" y="101.6">93</text>
<text x="54.6" y="99">94</text>
<text x="54.6" y="96.5">95</text>
<text x="118.1" y="100.9">100</text>
<text x="118.1" y="98.4">132</text>
<text x="146" y="97.1">107</text>
<text x="54.6" y="106.7">90</text>
<text x="54.6" y="104.1">92</text>
<text x="118.1" y="103.5">103</text>
<text x="54.6" y="111.7">87</text>
<text x="54.6" y="109.2">88</text>
<text x="54.6" y="119.4">84</text>
<text x="54.6" y="116.8">85</text>
<text x="54.6" y="114.3">86</text>
<text x="49.5" y="179.7">4</text>
<text x="49.5" y="174.6">5</text>
<text x="67.2" y="174.6">1</text>
<text x="67.2" y="179.7">3</text>
<text x="67.2" y="177.1">6</text>
<text x="59" y="184.2" transform="rotate(-90 59 184.2)">2</text>
</g>
<g font-size="1.3" fill="#0f0f0f">
<text x="43.3" y="101.6">MCU_CLK</text>
<text x="44.4" y="99">MCU_SS</text>
<text x="41.9" y="106.6">MCU_DOUT</text>
<text x="43.6" y="104.1">MCU_DIN</text>
<text x="40.9" y="111.7">MCU_SPARE</text>
<text x="43.9" y="109.2">MCU_INT</text>
</g>
<g font-size="1.3" fill="#0000c2">
<text x="110" y="112.3">DS1351</text>
<text x="118.5" y="112.3">3.1.2:</text>
<text x="125.1" y="112.3">eFuse</text>
<text x="131.8" y="112.3">voltage</text>
<text x="139.8" y="112.3">1.62-1.98V</text>
<text x="152.1" y="112.3">if</text>
<text x="154.6" y="112.3">efuse</text>
<text x="112" y="114.4">writing</text>
<text x="119.5" y="114.4">is</text>
<text x="122.3" y="114.4">needed.</text>
<text x="130.8" y="114.4">Can</text>
<text x="135.5" y="114.4">be</text>
<text x="138.9" y="114.4">left</text>
<text x="143.3" y="114.4">open</text>
<text x="149" y="114.4">otherwise</text>
<text x="106.7" y="120.2">TODO:</text>
<text x="113.4" y="120.2">3.1.5:</text>
<text x="120" y="120.2">What's</text>
<text x="127.3" y="120.2">meant</text>
<text x="134.3" y="120.2">by</text>
<text x="137.6" y="120.2">Power</text>
<text x="144.4" y="120.2">On</text>
<text x="148" y="120.2">Reset</text>
<text x="154.4" y="120.2">Voltage</text>
<text x="106.7" y="128.5">GW5A-LV25-LQ144</text>
<text x="106.7" y="130.5">-</text>
<text x="109.4" y="130.5">supply</text>
<text x="126.5" y="128.5">compatibility</text>
<text x="108" y="132.6">-</text>
<text x="108" y="134.6">-</text>
<text x="110.8" y="132.6">vss/vccio1/2/5/6/7/10_vccx/vefuse/vcc</text>
<text x="110.8" y="134.6">gw5</text>
<text x="115.6" y="134.6">vccio0_4</text>
<text x="125.1" y="134.6">maps</text>
<text x="131.3" y="134.6">to</text>
<text x="134.3" y="134.6">gw3</text>
<text x="139.2" y="134.6">vccio0</text>
<text x="146.5" y="134.6">and</text>
<text x="151.1" y="134.6">vccio4</text>
<text x="153.3" y="132.6">-&gt;</text>
<text x="157.6" y="132.6">ok</text>
<text x="158.4" y="134.6">-&gt;</text>
<text x="162.7" y="134.6">prob</text>
<text x="168.1" y="134.6">ok</text>
<text x="195.6" y="152.2">Pinout</text>
<text x="195.6" y="154.3">-</text>
<text x="198.3" y="154.3">MSPI</text>
<text x="202.8" y="152.2">considerations</text>
<text x="204" y="154.3">WP/HOLD wired</text>
<text x="220.5" y="154.3">to</text>
<text x="223.5" y="154.3">D02</text>
<text x="228.4" y="154.3">and</text>
<text x="233" y="154.3">D03</text>
<text x="237.8" y="154.3">for</text>
<text x="241.7" y="154.3">optional</text>
<text x="250.6" y="154.3">QSPI</text>
<text x="195.6" y="156.3">-</text>
<text x="195.6" y="158.3">-</text>
<text x="195.6" y="160.4">-</text>
<text x="198.3" y="156.3">LVDS</text>
<text x="198.3" y="158.3">If</text>
<text x="198.3" y="160.4">Buttons</text>
<text x="200.8" y="158.3">SDRAM</text>
<text x="204.1" y="156.3">only</text>
<text x="206.7" y="160.4">to</text>
<text x="208.3" y="158.3">is</text>
<text x="209.2" y="156.3">available</text>
<text x="209.7" y="160.4">MODE0/MODE1</text>
<text x="211.1" y="158.3">powered</text>
<text x="219" y="156.3">in</text>
<text x="220" y="158.3">at</text>
<text x="221.9" y="156.3">banks</text>
<text x="223" y="158.3">!=</text>
<text x="225.1" y="160.4">as</text>
<text x="226.4" y="158.3">3.3V,</text>
<text x="228.4" y="160.4">on</text>
<text x="228.5" y="156.3">2</text>
<text x="230.9" y="156.3">and</text>
<text x="231.9" y="160.4">the</text>
<text x="232.3" y="158.3">then</text>
<text x="235.5" y="156.3">6</text>
<text x="236" y="160.4">TN20k</text>
<text x="237.6" y="158.3">this</text>
<text x="242.2" y="158.3">voltage</text>
<text x="250.3" y="158.3">must</text>
<text x="256.1" y="158.3">also</text>
<text x="261.2" y="158.3">work</text>
<text x="266.7" y="158.3">for</text>
<text x="270.5" y="158.3">the</text>
<text x="274.7" y="158.3">flash</text>
<text x="49.8" y="194.1">Vout</text>
<text x="55.1" y="194.1">=</text>
<text x="57.9" y="194.1">0.6</text>
<text x="62.1" y="194.1">*</text>
<text x="64.2" y="194.1">(1+R1/R2)</text>
</g>
</svg>
